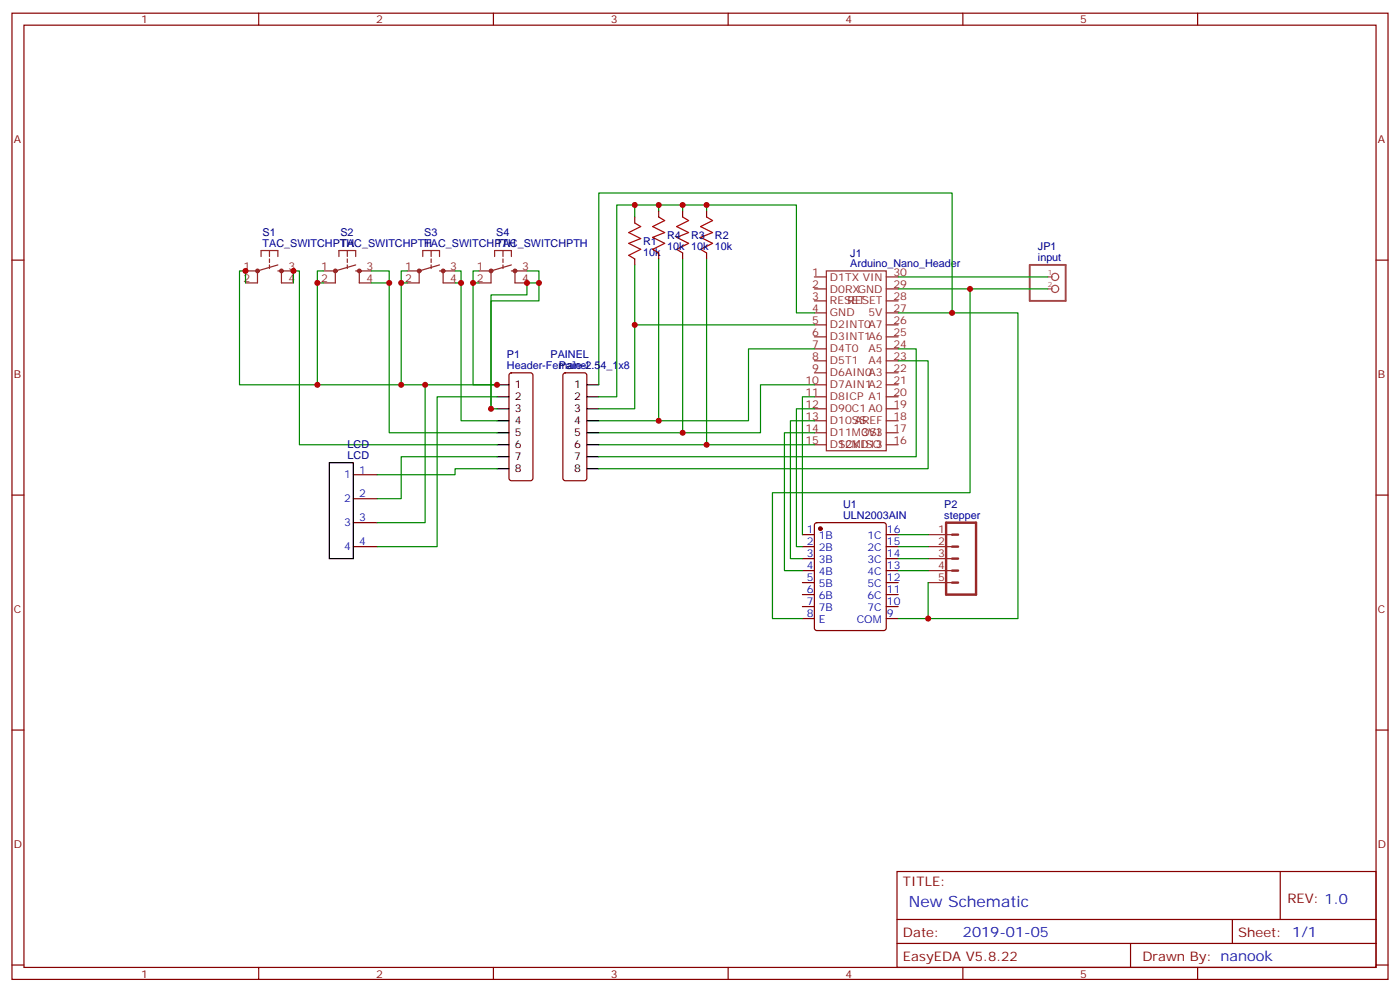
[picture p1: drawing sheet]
<svg xmlns="http://www.w3.org/2000/svg" width="412mm" height="292mm" viewBox="0 0 412 292" stroke-linecap="round" stroke-linejoin="round" font-family="sans-serif">
<g fill="none" stroke="#870000" stroke-width=".35">
<path d="M3.5 3.9h405.4v284.3h-405.4zM7.1 7.4h398.2v277.3h-398.2zM76.2 3.9v3.5M145.3 3.9v3.5M214.5 3.9v3.5M283.6 3.9v3.5M352.8 3.9v3.5M3.5 76.6h3.6M187 63.9v1.7M187 76.2v1.8M194 62.1v1.8M194 74.4v1.8"/>
<path d="M201.1 62.1v1.8M201.1 74.4v1.8M208.1 62.1v1.8M208.1 74.4v1.8M405.3 76.6h3.6M150.2 109.9l.4-.2h5.7l.5 .2 .2 .5v30.4l-.2 .5-.5 .2h-5.7l-.5-.3-.2-.4v-30.4zM166 109.9l.5-.2h5.7l.5 .2 .2 .5v30.4l-.3 .5-.4 .2h-5.7l-.5-.3-.2-.4v-30.4zM104.1 139.7h7M3.5 145.7h3.6M104.1 146.8h7M104.1 153.8h7M236.4 157.3h3.5"/>
<path d="M240.1 154l.5-.2h19.7l.7 .4 .1 30.7-.5 .6-20 .1-.7-.5v-30.6zM261.1 157.3h3.5M405.3 145.7h3.6M104.1 160.9h7M236.4 160.9h3.5M236.4 164.4h3.5M236.4 167.9h3.5M236.4 171.4h3.5M236.4 175h3.5M236.4 178.5h3.5M261.1 160.9h3.5M261.1 164.4h3.5"/>
<path d="M261.1 167.9h3.5M261.1 171.4h3.5M261.1 175h3.5M261.1 178.5h3.5M236.4 182h3.5M261.1 182h3.5M3.5 214.8h3.6M405.3 214.8h3.6M264.2 256.5h141.1v28.2h-141.1zM377.1 256.5v14.1M264.2 270.6h141.1M264.2 277.6h141.1"/>
<path d="M333 277.6v7.1M363 270.6v7M3.5 284h3.6M76.2 284.7v3.5M145.3 284.7v3.5M214.5 284.7v3.5M283.6 284.7v3.5M352.8 284.7v3.5M405.3 284h3.6"/>
</g>
<g fill="none" stroke="#8c2424" stroke-width=".35">
<path d="M72.3 79.7h3.5M75.8 79.7v3.6h-3.5M76.9 75.5v-1.8h4.9v1.8M79.4 73.7v1.8M79.4 76.2v1.1M79.4 78v1M81.8 79.7h4.6M81.8 78l-6 1.7M82.9 79.7v3.6h3.5M95.2 79.7h3.6M98.8 79.7v3.6h-3.6M99.8 75.5v-1.8h5v1.8"/>
<path d="M102.3 73.7v1.8M102.3 76.2v1.1M102.3 78v1M104.8 79.7h4.6M104.8 78l-6 1.7M105.8 79.7v3.6h3.6M119.9 79.7h3.6M123.5 79.7v3.6h-3.6M124.5 75.5v-1.8h5v1.8M127 73.7v1.8M127 76.2v1.1M127 78v1"/>
<path d="M129.5 79.7h4.6M129.5 78l-6 1.7M130.5 79.7v3.6h3.6M141.1 79.7h3.5M144.6 79.7v3.6h-3.5M145.7 75.5v-1.8h4.9v1.8M148.2 73.7v1.8M148.2 76.2v1.1M148.2 78v1M150.6 79.7h4.6M150.6 78l-6 1.7M151.7 79.7v3.6h3.5"/>
<path d="M243.4 79.7h17.7v52.9h-17.7zM239.9 81.5h3.5M239.9 85h3.5M239.9 88.5h3.5M239.9 92.1h3.5M239.9 95.6h3.5M239.9 99.1h3.5M261.1 81.5h3.5M261.1 85h3.5M261.1 88.5h3.5M261.1 92.1h3.5M261.1 95.6h3.5"/>
<path d="M261.1 99.1h3.5M239.9 102.7h3.5M239.9 106.2h3.5M239.9 109.7h3.5M239.9 113.2h3.5M239.9 116.8h3.5M261.1 102.7h3.5M261.1 106.2h3.5M261.1 109.7h3.5M261.1 113.2h3.5M261.1 116.8h3.5M239.9 120.3h3.5"/>
<path d="M239.9 123.8h3.5M239.9 127.4h3.5M239.9 130.9h3.5M261.1 120.3h3.5M261.1 123.8h3.5M261.1 127.4h3.5M261.1 130.9h3.5M273.4 157.3h7.1M273.4 160.9h7.1M273.4 164.4h7.1M273.4 167.9h7.1M273.4 171.4h7.1"/>
</g>
<g fill="none" stroke="#008700" stroke-width=".35">
<path d="M95.2 79.7h-1.7v33.5M109.4 79.7h5.3v47.7h31.7M119.9 79.7h-1.7v33.5M134.1 79.7h1.7v44.1h10.6M141.1 79.7h-1.8v33.5h7.1h-75.8v-33.5h1.7v3.6M155.2 79.7h3.5v8.8h-14.1v31.8h1.8M187 63.9v-3.6h47.6v31.8h5.3M187 60.3h-5.3v56.5h-5.3M187 78v17.6h52.9M194 60.3v1.8M194 76.2v47.6M201.1 60.3v1.8"/>
<path d="M201.1 76.2v51.2M208.1 60.3v1.8M208.1 76.2v54.7M86.4 83.3v-3.6h1.8v51.2h58.2M93.5 83.3h1.7M109.4 83.3h5.3M118.2 83.3h1.7M134.1 83.3h1.7M139.3 83.3h1.8M158.7 83.3h-3.5v3.5h-10.6v33.5M187 95.6v24.7h-10.6M264.6 92.1h15.9v-35.3h-104.1v56.4"/>
<path d="M264.6 85h21.2v60h-58.3v37h8.9M264.6 81.5h44.1M280.5 92.1h19.4v89.9h-35.3M285.8 85h22.9M125.2 113.2v40.6h-14.1M146.4 116.8h-17.6v44.1h-17.7M239.9 113.2h-15.9v14.2h-47.6M239.9 102.7h-19.4v21.1h-44.1M239.9 116.8h-3.5v40.5M264.6 102.7h5.3v31.7h-93.5M264.6 106.2h8.8v31.7h-97M146.4 137.9h-12.3v1.8h-23"/>
<path d="M146.4 134.4h-28.2v12.4h-7.1M176.4 130.9h63.5M239.9 120.3h-5.3v40.6h1.8M239.9 123.8h-7.1v40.6h3.6M239.9 127.4h-8.8v40.5h5.3M264.6 157.3h8.8M264.6 160.9h8.8M264.6 164.4h8.8M264.6 167.9h8.8M273.4 171.4v10.6"/>
</g>
<g fill="none" stroke="#000" stroke-width=".35">
<path d="M146.4 113.2h3.5M146.4 116.8h3.5M172.9 113.2h3.5M172.9 116.8h3.5M97 136.2h7.1v28.2h-7.1zM146.4 120.3h3.5M146.4 123.8h3.5M146.4 127.4h3.5M146.4 130.9h3.5M146.4 134.4h3.5M146.4 137.9h3.5M172.9 120.3h3.5"/>
<path d="M172.9 123.8h3.5M172.9 127.4h3.5M172.9 130.9h3.5M172.9 134.4h3.5M172.9 137.9h3.5"/>
</g>
<g fill="none" stroke="#8c2424" stroke-width=".71">
<path d="M278.7 153.8h8.8v21.2h-8.8zM280.5 157.3h1.7M280.5 160.9h1.7M280.5 164.4h1.7M280.5 167.9h1.7M280.5 171.4h1.7"/>
<circle cx="75.8" cy="79.7" r=".35"/>
<circle cx="82.9" cy="79.7" r=".35"/>
<circle cx="98.8" cy="79.7" r=".35"/>
<circle cx="105.8" cy="79.7" r=".35"/>
<circle cx="123.5" cy="79.7" r=".35"/>
<circle cx="130.5" cy="79.7" r=".35"/>
<circle cx="144.6" cy="79.7" r=".35"/>
<circle cx="151.7" cy="79.7" r=".35"/>
</g>
<path d="M187 65.6l1.7 1.1-3.5 1.7 3.5 1.8-3.5 1.4 3.5 1.8-3.5 1.7 1.8 1.1M194 63.9l1.8 1-3.5 1.8 3.5 1.7-3.5 1.4 3.5 1.8-3.5 1.8 1.7 1M201.1 63.9l1.7 1-3.5 1.8 3.5 1.7-3.5 1.4 3.5 1.8-3.5 1.8 1.8 1M208.1 63.9l1.8 1-3.5 1.8 3.5 1.7-3.5 1.4 3.5 1.8-3.5 1.8 1.7 1" fill="none" stroke="#a10000" stroke-width=".35"/>
<circle cx="241.7" cy="155.6" r=".53" fill="#870000" stroke="#870000" stroke-width=".35"/>
<path d="M303.3 78h10.6v10.5h-10.6z" fill="none" stroke="#a64a4a" stroke-width=".56"/>
<g fill="none" stroke="#a64a4a" stroke-width=".35">
<path d="M308.7 81.5h1.3M308.7 85h1.3"/>
<circle cx="310.8" cy="81.5" r="1.06"/>
<circle cx="310.8" cy="85" r="1.06"/>
</g>
<g fill="#c00">
<circle cx="273.4" cy="182" r=".88"/>
<circle cx="280.5" cy="92.1" r=".88"/>
<circle cx="158.8" cy="83.3" r=".88"/>
<circle cx="114.7" cy="83.3" r=".88"/>
<circle cx="118.2" cy="83.3" r=".88"/>
<circle cx="187" cy="95.6" r=".88"/>
<circle cx="187" cy="60.3" r=".88"/>
<circle cx="201.1" cy="60.3" r=".88"/>
<circle cx="118.2" cy="113.2" r=".88"/>
<circle cx="208.1" cy="130.9" r=".88"/>
<circle cx="194" cy="123.8" r=".88"/>
<circle cx="201.1" cy="127.4" r=".88"/>
<circle cx="93.5" cy="113.2" r=".88"/>
<circle cx="194" cy="60.3" r=".88"/>
<circle cx="208.1" cy="60.3" r=".88"/>
<circle cx="139.3" cy="83.3" r=".88"/>
<circle cx="93.5" cy="83.3" r=".88"/>
<circle cx="135.8" cy="83.3" r=".88"/>
<circle cx="144.6" cy="120.3" r=".88"/>
<circle cx="155.2" cy="83.3" r=".88"/>
<circle cx="86.4" cy="79.7" r=".88"/>
<circle cx="72.3" cy="79.7" r=".88"/>
<circle cx="146.4" cy="113.2" r=".88"/>
<circle cx="125.2" cy="113.2" r=".88"/>
<circle cx="285.8" cy="85" r=".88"/>
</g>
<text font-size="4.6" fill="#00f" x="267.8" y="267.1">New Schematic</text>
<text font-size="4.2" fill="#00f" x="283.6" y="275.9">2019-01-05</text>
<g font-size="3.9" fill="#800">
<text x="266" y="260.7">TITLE:</text>
<text x="379.2" y="265.6">REV: 1.0</text>
<text x="266" y="275.9">Date:</text>
<text x="364.8" y="275.9">Sheet: 1/1</text>
<text x="266" y="282.9">EasyEDA V5.8.22</text>
<text x="336.5" y="282.9">Drawn By: nanook</text>
</g>
<g font-size="3.2" fill="#800">
<text x="41.6" y="6.9">1</text>
<text x="110.8" y="6.9">2</text>
<text x="179.9" y="6.9">3</text>
<text x="249.1" y="6.9">4</text>
<text x="318.2" y="6.9">5</text>
<text x="4.1" y="42">A</text>
<text x="405.9" y="42">A</text>
<text x="4.1" y="111.1">B</text>
<text x="405.9" y="111.1">B</text>
<text x="4.1" y="180.3">C</text>
<text x="405.9" y="180.3">C</text>
<text x="4.1" y="249.4">D</text>
<text x="405.9" y="249.4">D</text>
<text x="41.6" y="287.7">1</text>
<text x="110.8" y="287.7">2</text>
<text x="179.9" y="287.7">3</text>
<text x="249.1" y="287.7">4</text>
<text x="318.2" y="287.7">5</text>
</g>
<g font-size="3.2" fill="#000080">
<text x="77.4" y="69.4">S1</text>
<text x="100.3" y="69.4">S2</text>
<text x="125" y="69.4">S3</text>
<text x="146.2" y="69.4">S4</text>
<text x="196.5" y="70.3">R4</text>
<text x="203.6" y="70.3">R3</text>
<text x="210.6" y="70.3">R2</text>
<text x="77.4" y="72.7">TAC_SWITCHPTH</text>
<text x="100.3" y="72.7">TAC_SWITCHPTH</text>
<text x="125" y="72.7">TAC_SWITCHPTH</text>
<text x="146.2" y="72.7">TAC_SWITCHPTH</text>
<text x="189.4" y="75.2">10k</text>
<text x="189.4" y="72.1">R1</text>
<text x="196.5" y="73.5">10k 10k 10k</text>
<text x="250.5" y="75.5">J1</text>
<text x="305.7" y="76.9">input</text>
<text x="305.7" y="73.7">JP1</text>
<text x="250.5" y="78.7">Arduino_Nano_Header</text>
<text x="149.3" y="105.4">P1</text>
<text x="162.2" y="105.4">PAINEL</text>
<text x="149.3" y="108.7">Header-Female-2.54_1x8</text>
<text x="164.6" y="108.7">Painel</text>
<text x="102.4" y="131.9">LCD</text>
<text x="102.4" y="135.1">LCD</text>
<text x="248.4" y="149.5">U1</text>
<text x="278.2" y="149.6">P2</text>
<text x="248.4" y="152.8">ULN2003AIN</text>
<text x="278.2" y="152.8">stepper</text>
</g>
<g font-size="3.2" fill="#8d2323">
<text x="71.7" y="79.4">1</text>
<text x="71.7" y="82.9">2</text>
<text x="85" y="79.4">3</text>
<text x="85" y="82.9">4</text>
<text x="94.6" y="79.4">1</text>
<text x="94.6" y="82.9">2</text>
<text x="107.9" y="79.4">3</text>
<text x="107.9" y="82.9">4</text>
<text x="119.3" y="79.4">1</text>
<text x="119.3" y="82.9">2</text>
<text x="132.6" y="79.4">3</text>
<text x="132.6" y="82.9">4</text>
<text x="140.5" y="79.4">1</text>
<text x="140.5" y="82.9">2</text>
<text x="153.8" y="79.4">3</text>
<text x="153.8" y="82.9">4</text>
<text x="239.3" y="81.1">1</text>
<text x="244.5" y="82.5">D1TX VIN</text>
<text x="263.2" y="81.1">30</text>
<text x="239.3" y="84.7">2</text>
<text x="239.3" y="88.2">3</text>
<text x="244.5" y="86.1">D0RXGND</text>
<text x="244.5" y="89.6">RESET</text>
<text x="249.7" y="89.6">RESET</text>
<text x="263.2" y="88.2">28</text>
<text x="263.2" y="84.7">29</text>
<text x="239.3" y="91.7">4</text>
<text x="239.3" y="95.2">5</text>
<text x="244.5" y="93.1">GND</text>
<text x="255.8" y="93.1">5V</text>
<text x="263.2" y="95.2">26</text>
<text x="263.2" y="91.7">27</text>
<text x="239.3" y="98.8">6</text>
<text x="244.5" y="96.7">D2INT0A7</text>
<text x="244.5" y="100.2">D3INT1A6</text>
<text x="263.2" y="98.8">25</text>
<text x="239.3" y="102.3">7</text>
<text x="239.3" y="105.8">8</text>
<text x="244.5" y="103.7">D4T0</text>
<text x="244.5" y="107.2">D5T1</text>
<text x="255.8" y="107.2">A4</text>
<text x="255.8" y="103.7">A5</text>
<text x="263.2" y="105.8">23</text>
<text x="263.2" y="102.3">24</text>
<text x="237.3" y="112.9">10</text>
<text x="239.3" y="109.4">9</text>
<text x="244.5" y="110.8">D6AIN0A3</text>
<text x="263.2" y="112.9">21</text>
<text x="263.2" y="109.4">22</text>
<text x="237.3" y="116.4">11</text>
<text x="237.3" y="119.9">12</text>
<text x="244.5" y="114.3">D7AIN1A2</text>
<text x="244.5" y="117.8">D8ICP A1</text>
<text x="263.2" y="116.4">20</text>
<text x="263.2" y="119.9">19</text>
<text x="237.3" y="123.5">13</text>
<text x="244.5" y="121.4">D90C1 A0</text>
<text x="244.5" y="124.9">D10SS</text>
<text x="251.8" y="124.9">AREF</text>
<text x="263.2" y="123.5">18</text>
<text x="237.3" y="127">14</text>
<text x="237.3" y="130.5">15</text>
<text x="244.5" y="128.4">D11MOSI</text>
<text x="244.5" y="131.9">D12MISO</text>
<text x="246.9" y="131.9">SCKD13</text>
<text x="253.8" y="128.4">3V3</text>
<text x="263.2" y="130.5">16</text>
<text x="263.2" y="127">17</text>
<text x="276.3" y="157">1</text>
<text x="276.3" y="160.5">2</text>
<text x="276.3" y="164">3</text>
<text x="276.3" y="167.6">4</text>
<text x="276.3" y="171.1">5</text>
</g>
<g font-size="3.2">
<text x="151.7" y="114.3">1</text>
<text x="151.7" y="117.8">2</text>
<text x="169.1" y="114.3">1</text>
<text x="169.1" y="117.8">2</text>
<text x="151.7" y="121.4">3</text>
<text x="151.7" y="124.9">4</text>
<text x="169.1" y="121.4">3</text>
<text x="169.1" y="124.9">4</text>
<text x="151.7" y="128.4">5</text>
<text x="151.7" y="131.9">6</text>
<text x="169.1" y="128.4">5</text>
<text x="169.1" y="131.9">6</text>
<text x="151.7" y="135.5">7</text>
<text x="169.1" y="135.5">7</text>
<text x="151.7" y="139">8</text>
<text x="169.1" y="139">8</text>
</g>
<g font-size="3.2" fill="#00f">
<text x="101.3" y="140.8">1</text>
<text x="105.8" y="139.3">1</text>
<text x="101.3" y="147.8">2</text>
<text x="105.8" y="146.4">2</text>
<text x="101.3" y="154.9">3</text>
<text x="105.8" y="153.5">3</text>
<text x="101.3" y="161.9">4</text>
<text x="105.8" y="160.5">4</text>
<text x="237.7" y="157">1</text>
<text x="237.7" y="160.5">2</text>
<text x="241.2" y="158.8">1B</text>
<text x="255.5" y="158.8">1C</text>
<text x="261.2" y="160.5">15</text>
<text x="261.2" y="157">16</text>
<text x="237.7" y="164">3</text>
<text x="237.7" y="167.6">4</text>
<text x="241.2" y="162.3">2B</text>
<text x="241.2" y="165.8">3B</text>
<text x="255.5" y="165.8">3C</text>
<text x="255.5" y="162.3">2C</text>
<text x="261.2" y="167.6">13</text>
<text x="261.2" y="164">14</text>
<text x="237.7" y="171.1">5</text>
<text x="241.2" y="169.3">4B</text>
<text x="241.2" y="172.9">5B</text>
<text x="255.5" y="172.9">5C</text>
<text x="255.5" y="169.3">4C</text>
<text x="261.2" y="171.1">12</text>
<text x="237.7" y="174.6">6</text>
<text x="237.7" y="178.2">7</text>
<text x="241.2" y="176.4">6B</text>
<text x="241.2" y="179.9">7B</text>
<text x="255.5" y="179.9">7C</text>
<text x="255.5" y="176.4">6C</text>
<text x="261.2" y="178.2">10</text>
<text x="261.2" y="174.6">11</text>
<text x="237.7" y="181.7">8</text>
<text x="241.2" y="183.4">E</text>
<text x="252.4" y="183.4">COM</text>
<text x="261.2" y="181.7">9</text>
</g>
<g font-size="2.1" fill="#a54b4b">
<text x="308.7" y="80.8">1</text>
<text x="308.7" y="84.3">2</text>
</g>
</svg>
